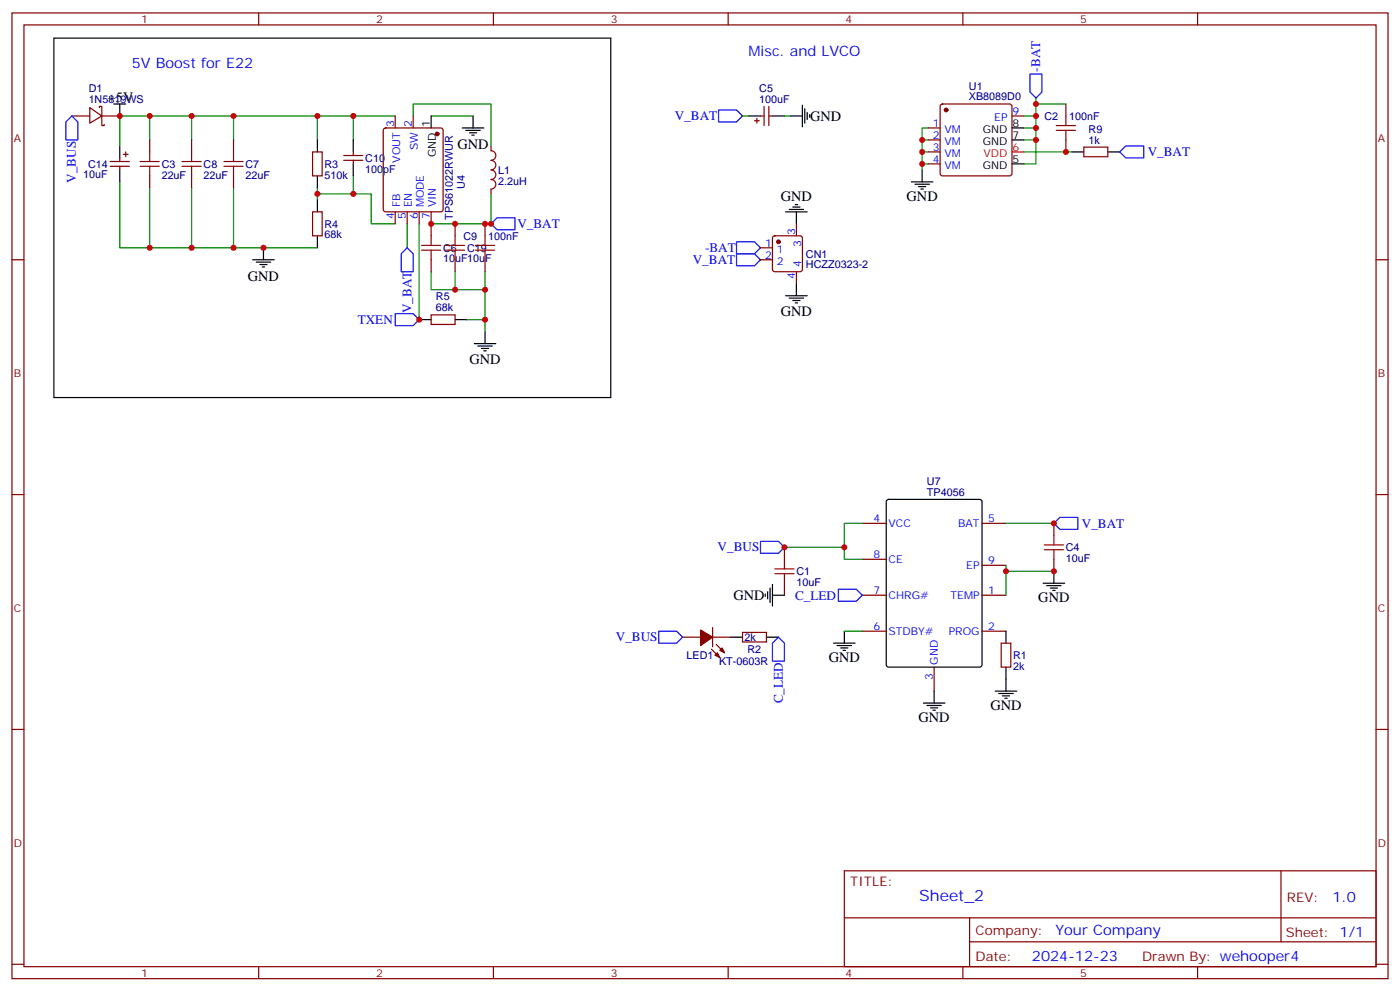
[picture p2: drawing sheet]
<svg xmlns="http://www.w3.org/2000/svg" width="412mm" height="292mm" viewBox="0 0 412 292" stroke-linecap="round" stroke-linejoin="round" font-family="sans-serif">
<g fill="none" stroke="#870000" stroke-width=".35">
<path d="M3.5 3.8h405.4v284.3h-405.4zM7.1 7.3h398.2v277.3h-398.2zM76.2 3.8v3.5M145.3 3.8v3.5M214.5 3.8v3.5M283.6 3.8v3.5M352.8 3.8v3.5M21.2 34.1h5.3M26.5 31.7l3.5 2.4-3.5 2.2zM29.3 31.7v-.4h.7v2.8M30 34.1v2.9h.7v-.4M30 34.1h5.3"/>
<path d="M113.1 37.9l.5-.2h16.2l.5 .2 .2 .5v23.3l-.2 .5-.5 .2h-16.2l-.5-.3-.2-.4v-23.3zM116.4 34.1v3.6M121.7 34.1v3.6M222.2 35.6h1.5M223 34.9v1.4M224 34.1h1.1M225.1 31.3v5.7M226.5 34.1h1M226.5 31.3v5.7M273.4 37.7h3.5M277.2 30.8l.4-.2h19.8l.5 .2 .2 .5v19.8l-.2 .5-.5 .2h-19.8l-.5-.2-.2-.5v-19.8zM298.1 34.1h3.5"/>
<path d="M314 30.6v3.5M32.5 47.6h5.6M32.5 49h5.6M35.3 46.5v1.1M35.3 49v1M36.3 45.4h1.4M37 44.7v1.4M44.1 41.2v3.5M44.1 51.8v3.5M56.4 41.2v3.5M56.4 51.8v3.5M68.8 41.2v3.5"/>
<path d="M68.8 51.8v3.5M92.1 44.7h2.8v7.1h-2.8zM101.2 47.2h5.7M101.2 45.8h5.7M104.1 44.7v1.1M104.1 47.2v1.1M144.6 43v1.4a1.41 1.41 0 0 1 1.4 1.4 1.41 1.41 0 0 1-1.4 1.4 1.41 1.41 0 0 1 1.5 1.4 1.41 1.41 0 0 1-1.5 1.4 1.41 1.41 0 0 1 1.5 1.4 1.41 1.41 0 0 1-1.5 1.4 1.41 1.41 0 0 1 1.5 1.5 1.41 1.41 0 0 1-1.5 1.4v1.4M273.4 41.2h3.5M273.4 44.7h3.5M273.4 48.3h3.5M314 41.2v3.5M319.3 43.3h7v2.8h-7z"/>
<path d="M3.5 76.5h3.6M92.1 62.4h2.8v7h-2.8zM116.4 62.4v3.5M119.9 62.4v3.5M123.5 62.4v3.5M127 62.4v7M127 76.5v3.5M134.1 65.9v3.5M134.1 76.5v3.5M142.9 65.9v3.5M142.9 76.5v3.5M224 76.5h3.5"/>
<path d="M224 73h3.5M227.8 69.6l.4-.2h7.5l.5 .2 .2 .5v9.2l-.3 .5-.4 .2h-7.5l-.5-.2-.2-.5v-9.2zM234.6 65.9v3.5M405.3 76.5h3.6M127 92.7h7.1v2.8h-7.1zM234.6 80v3.5M3.5 145.6h3.6M254 154.1h7.1M289.3 154.1h7M310.4 154.1v3.5M405.3 145.6h3.6M231.1 161.1v3.6"/>
<path d="M231.1 171.7v3.6M254 175.3h7.1M254 164.7h7.1M289.3 175.3h7M289.3 166.4h7M310.4 164.7v3.5M201.1 187.6h5.3M209.5 191.1l2.5 2.5M209.9 187.6h5.3M209.9 184.8v5.6M211 189.7l2.4 2.5M218.7 186.2h7.1v2.8h-7.1z"/>
<path d="M254 185.8h7.1M275.2 196.4v7.1M289.3 185.8h7M294.9 189.4h2.8v7h-2.8zM3.5 214.8h3.6M405.3 214.8h3.6M248.7 256.4h156.6v28.2h-156.6zM377.3 256.4v20.9M248.7 270.2h156.5M285.6 277.3h119.6M285.6 270.2v14.2M3.5 283.9h3.6"/>
<path d="M76.2 284.6v3.5M145.3 284.6v3.5M214.5 284.6v3.5M283.6 284.6v3.5M352.8 284.6v3.5M405.3 283.9h3.6"/>
</g>
<g fill="none" stroke="#00f" stroke-width=".35">
<path d="M19.4 35.9l1.8-1.8 1.7 1.8v5.3h-3.5zM211.7 32.4h5.3l1.7 1.7-1.7 1.8h-5.3zM303.4 21.8h3.5v5.3l-1.7 1.8-1.8-1.8zM329.8 44.7l1.8-1.7h5.3v3.5h-5.3zM119.9 73l1.8 1.7v5.3h-3.5v-5.3zM144.6 65.9l1.8-1.8h5.3v3.6h-5.3zM217 71.2h5.2l1.8 1.8-1.8 1.7h-5.2zM217 74.7h5.2l1.8 1.8-1.8 1.7h-5.2zM116.4 92.4h5.3l1.8 1.7-1.8 1.8h-5.3zM224 159.4h5.3l1.8 1.7-1.8 1.8h-5.3zM310.4 154.1l1.8-1.8h5.3v3.6h-5.3zM246.9 173.5h5.3l1.8 1.8-1.8 1.7h-5.3z"/>
<path d="M194 185.8h5.3l1.8 1.8-1.8 1.8h-5.3zM229.3 187.6l1.8 1.8v5.3h-3.6v-5.3z"/>
</g>
<g fill="none" stroke="#000" stroke-width=".35">
<path d="M15.9 11.2h164v105.9h-164zM33.5 30.6h3.5M35.3 30.6v3.5M127 34.1v3.6M136.2 37.7h6.3M137.2 38.4h4.3M138.3 39.1h2.1M139 39.8h.7M139.3 34.1v3.6M220.5 34.1h3.5M227.5 34.1h3.6M232.8 34.1h3.6"/>
<path d="M236.4 31v6.3M237.1 32v4.3M237.8 33.1v2.1M238.5 33.8v.7M298.1 37.7h3.5M35.3 43v3.5M35.3 50v3.6M93.5 41.2v3.5M93.5 51.8v3.5M93.5 58.8v3.6M104.1 41.2v3.5M104.1 48.3v3.5"/>
<path d="M268.5 53.6h6.3M269.5 54.3h4.3M270.6 55h2.1M271.3 55.7h.7M271.6 50v3.6M298.1 48.3h3.5M298.1 41.2h3.5M315.7 44.7h3.6M326.3 44.7h3.5M74.4 76.5h6.4M75.5 77.2h4.2M76.6 77.9h2.1"/>
<path d="M77.3 78.6h.7M77.6 73v3.5M93.5 69.4v3.6M231.4 62.4h6.4M232.5 61.7h4.2M233.5 61h2.2M234.2 60.3h.7M234.6 62.4v3.5M123.5 94.1h3.5M134.1 94.1h3.5M142.9 97.6v3.6M231.4 87.1h6.4"/>
<path d="M232.5 87.8h4.2M233.5 88.5h2.2M234.2 89.2h.7M234.6 83.5v3.6M139.7 101.2h6.3M140.8 101.9h4.2M141.8 102.6h2.1M142.5 103.3h.7M261.3 147.2l.5-.2h26.8l.6 .5 .1 48.2-.5 .7h-27l-.7-.4v-48.3zM225.4 174.9v.7M226.1 174.2v2.1M226.8 173.1v4.3"/>
<path d="M227.5 175.3h3.6M227.5 172.1v6.3M307.3 171.7h6.3M308.3 172.4h4.3M309.4 173.1h2.1M310.1 173.8h.7M310.4 168.2v3.5M215.2 187.6h3.5M225.8 187.6h3.5M245.5 189.4h6.4M246.6 190.1h4.2M247.6 190.8h2.2"/>
<path d="M248.4 191.5h.7M248.7 185.8v3.6M296.3 185.8v3.6M296.3 196.4v7.1M272 207h6.3M273 207.7h4.3M274.1 208.4h2.1M274.8 209.1h.7M275.2 203.5v3.5M293.2 203.5h6.3M294.2 204.2h4.2M295.3 204.9h2.1"/>
<path d="M296 205.6h.7"/>
</g>
<g fill="#870000" stroke="#870000" stroke-width=".35">
<path d="M212 191.5l.7-.7 .7 1.4z"/>
<path d="M210.6 192.9l.7-.7 .7 1.4z"/>
<path d="M206.4 185.5l3.5 2.1-3.5 2.5z"/>
<circle cx="278.7" cy="32.4" r=".53"/>
<circle cx="128.8" cy="39.4" r=".53"/>
<circle cx="229.3" cy="71.2" r=".53"/>
</g>
<path d="M298.1 44.7h3.5" fill="none" stroke="#f00" stroke-width=".35"/>
<g fill="none" stroke="#008700" stroke-width=".35">
<path d="M44.1 34.1v7.1M56.4 34.1v7.1M68.8 34.1v7.1M93.5 34.1h-58.2v8.9M104.1 34.1v7.1M116.4 34.1h-22.9v7.1M121.7 34.1v-3.5h22.9v12.4M127 34.1h12.3M218.7 34.1h1.8M231.1 34.1h1.7M273.4 37.7h-1.8v12.3M301.6 34.1h3.6v14.2h-3.6"/>
<path d="M301.6 37.7h3.6M305.2 28.9v5.2M305.2 30.6h8.8M35.3 53.6v19.4h8.8M44.1 55.3v17.7h49.4M56.4 55.3v17.7M68.8 55.3v17.7M93.5 57.1h15.9v8.8h7M93.5 55.3v3.5M104.1 51.8v5.3M144.6 57.1v8.8h-17.6M271.6 48.3h1.8"/>
<path d="M271.6 44.7h1.8M271.6 41.2h1.8M301.6 44.7h14.1M301.6 41.2h3.6M119.9 65.9v7.1M123.5 65.9v28.2M127 80v5.3h7.1v-5.3M137.6 94.1h5.3M142.9 80v5.3h-8.8M142.9 85.3v12.3M254 154.1h-5.3v10.6h5.3M296.3 154.1h14.1"/>
<path d="M231.1 161.1h17.6M296.3 166.4v8.9M296.3 168.2h14.1M248.7 185.8h5.3"/>
</g>
<g fill="none" stroke="#a10000" stroke-width=".35">
<path d="M311.1 38.4h5.7M311.1 37h5.7M314 34.1v2.9M314 38.4v2.8M41.3 47.6h5.6M41.3 49h5.6M44.1 44.7v2.9M44.1 49v2.8M53.6 47.6h5.7M53.6 49h5.7M56.4 44.7v2.9M56.4 49v2.8"/>
<path d="M66 47.6h5.6M66 49h5.6M68.8 44.7v2.9M68.8 49v2.8M124.2 73.7h5.6M124.2 72.2h5.6M127 69.4v2.8M127 73.7v2.8M131.2 73.7h5.7M131.2 72.2h5.7M134.1 69.4v2.8M134.1 73.7v2.8"/>
<path d="M140.1 73.7h5.6M140.1 72.2h5.6M142.9 69.4v2.8M142.9 73.7v2.8M310.4 157.6v2.8M228.2 168.9h5.7M228.2 167.5h5.7M231.1 164.7v2.8M231.1 168.9v2.8M307.6 161.9h5.7M307.6 160.4h5.7M310.4 161.9v2.8"/>
</g>
<g fill="#c00">
<circle cx="271.6" cy="48.3" r=".88"/>
<circle cx="271.6" cy="44.7" r=".88"/>
<circle cx="271.6" cy="41.2" r=".88"/>
<circle cx="305.2" cy="37.7" r=".88"/>
<circle cx="305.2" cy="41.2" r=".88"/>
<circle cx="305.2" cy="34.1" r=".88"/>
<circle cx="305.2" cy="30.6" r=".88"/>
<circle cx="314" cy="44.7" r=".88"/>
<circle cx="56.4" cy="73" r=".88"/>
<circle cx="68.8" cy="73" r=".88"/>
<circle cx="104.1" cy="57.1" r=".88"/>
<circle cx="93.5" cy="57.1" r=".88"/>
<circle cx="144.6" cy="65.9" r=".88"/>
<circle cx="77.6" cy="73" r=".88"/>
<circle cx="104.1" cy="34.1" r=".88"/>
<circle cx="127" cy="65.9" r=".88"/>
<circle cx="134.1" cy="65.9" r=".88"/>
<circle cx="296.3" cy="168.2" r=".88"/>
<circle cx="310.4" cy="168.2" r=".88"/>
<circle cx="310.4" cy="154.1" r=".88"/>
<circle cx="93.5" cy="34.1" r=".88"/>
<circle cx="68.8" cy="34.1" r=".88"/>
<circle cx="56.4" cy="34.1" r=".88"/>
<circle cx="35.3" cy="34.1" r=".88"/>
<circle cx="44.1" cy="34.1" r=".88"/>
<circle cx="44.1" cy="73" r=".88"/>
<circle cx="248.7" cy="161.1" r=".88"/>
<circle cx="231.1" cy="161.1" r=".88"/>
<circle cx="142.9" cy="65.9" r=".88"/>
<circle cx="134.1" cy="85.3" r=".88"/>
<circle cx="142.9" cy="85.3" r=".88"/>
<circle cx="123.5" cy="94.1" r=".88"/>
<circle cx="142.9" cy="94.1" r=".88"/>
</g>
<text font-size="4.6" fill="#00f" x="270.8" y="265.4">Sheet_2</text>
<g font-size="4.2" fill="#00f">
<text x="220.5" y="16.5">Misc. and LVCO</text>
<text x="38.8" y="20">5V Boost for E22</text>
<text x="392.5" y="265.7">1.0</text>
<text x="310.9" y="275.2">Your Company</text>
<text x="304" y="283">2024-12-23</text>
</g>
<g font-size="4.2">
<text x="31.7" y="29.9">+5V</text>
<text x="238.7" y="35.6">GND</text>
<text x="134.8" y="43.8">GND</text>
<text x="230" y="59.2">GND</text>
<text x="267.1" y="59.2">GND</text>
<text x="73" y="82.6">GND</text>
<text x="230" y="93.2">GND</text>
<text x="138.3" y="107.3">GND</text>
<text x="216.1" y="176.7">GND</text>
<text x="305.9" y="177.4">GND</text>
<text x="244.1" y="195">GND</text>
<text x="291.7" y="209.1">GND</text>
<text x="270.6" y="212.7">GND</text>
</g>
<g font-size="3.9" fill="#00f">
<text x="306.4" y="21.1" transform="rotate(-90 306.4 21.1)">-BAT</text>
<text x="198.8" y="35.4">V_BAT</text>
<text x="338.1" y="46">V_BAT</text>
<text x="22.3" y="53.8" transform="rotate(-90 22.3 53.8)">V_BUS</text>
<text x="152.4" y="67.1">V_BAT</text>
<text x="204.1" y="77.7">V_BAT</text>
<text x="207.7" y="74.2">-BAT</text>
<text x="105.4" y="95.4">TXEN</text>
<text x="121.2" y="92.2" transform="rotate(-90 121.2 92.2)">V_BAT</text>
<text x="318.7" y="155.3">V_BAT</text>
<text x="211.4" y="162.3">V_BUS</text>
<text x="234.2" y="176.5">C_LED</text>
<text x="181.4" y="188.8">V_BUS</text>
<text x="230.6" y="207.1" transform="rotate(-90 230.6 207.1)">C_LED</text>
</g>
<g font-size="3.9" fill="#800">
<text x="250.5" y="261">TITLE:</text>
<text x="379.1" y="265.7">REV:</text>
<text x="287.4" y="275.2">Company:</text>
<text x="378.7" y="275.8">Sheet: 1/1</text>
<text x="287.4" y="282.9">Date:</text>
<text x="336.4" y="282.9">Drawn By: wehooper4</text>
</g>
<g font-size="3.2" fill="#800">
<text x="41.6" y="6.8">1</text>
<text x="110.8" y="6.8">2</text>
<text x="179.9" y="6.8">3</text>
<text x="249.1" y="6.8">4</text>
<text x="318.2" y="6.8">5</text>
<text x="4.1" y="41.9">A</text>
<text x="405.9" y="41.9">A</text>
<text x="4.1" y="111.1">B</text>
<text x="405.9" y="111.1">B</text>
<text x="4.1" y="180.2">C</text>
<text x="405.9" y="180.2">C</text>
<text x="4.1" y="249.3">D</text>
<text x="405.9" y="249.3">D</text>
<text x="41.6" y="287.6">1</text>
<text x="110.8" y="287.6">2</text>
<text x="179.9" y="287.6">3</text>
<text x="249.1" y="287.6">4</text>
<text x="318.2" y="287.6">5</text>
</g>
<g font-size="3.2" fill="#000080">
<text x="26.1" y="27.1">D1</text>
<text x="223.7" y="27.2">C5</text>
<text x="285.4" y="29.5">XB8089D0</text>
<text x="285.4" y="26.4">U1</text>
<text x="26.1" y="30.3">1N5819WS</text>
<text x="223.7" y="30.3">100uF</text>
<text x="307.6" y="35.3">C2</text>
<text x="314.9" y="35.3">100nF</text>
<text x="320.7" y="39.1">R9</text>
<text x="107.6" y="47.6">C10</text>
<text x="320.7" y="42.3">1k</text>
<text x="24.5" y="52.5">10uF</text>
<text x="25.9" y="49.4">C14</text>
<text x="47.6" y="52.6">22uF</text>
<text x="47.6" y="49.4">C3</text>
<text x="60" y="52.6">22uF</text>
<text x="60" y="49.4">C8</text>
<text x="72.3" y="52.6">22uF</text>
<text x="72.3" y="49.4">C7</text>
<text x="95.6" y="52.6">510k</text>
<text x="95.6" y="49.4">R3</text>
<text x="107.6" y="50.8">100pF</text>
<text x="146.8" y="51.2">L1</text>
<text x="136.9" y="55.7" transform="rotate(-90 136.9 55.7)">U4</text>
<text x="146.8" y="54.3">2.2uH</text>
<text x="133.4" y="64.7" transform="rotate(-90 133.4 64.7)">TPS61022RWUR</text>
<text x="95.6" y="70.2">68k</text>
<text x="95.6" y="67">R4</text>
<text x="136.5" y="70.6">C9</text>
<text x="143.8" y="70.6">100nF</text>
<text x="130.5" y="77.3">10uF10uF</text>
<text x="130.5" y="74.1">C6</text>
<text x="137.6" y="74.1">C19</text>
<text x="237.4" y="75.8">CN1</text>
<text x="237.4" y="79">HCZZ0323-2</text>
<text x="128.4" y="88.5">R5</text>
<text x="128.4" y="91.7">68k</text>
<text x="273.1" y="142.8">U7</text>
<text x="273.1" y="146">TP4056</text>
<text x="314" y="165.5">10uF</text>
<text x="314" y="162.3">C4</text>
<text x="234.6" y="172.5">10uF</text>
<text x="234.6" y="169.3">C1</text>
<text x="219.3" y="188.8">2k</text>
<text x="202.3" y="194">LED1</text>
<text x="211.8" y="195.7">KT-0603R</text>
<text x="220.1" y="192.3">R2</text>
<text x="298.4" y="197.2">2k</text>
<text x="298.4" y="194">R1</text>
</g>
<g font-size="3.2" fill="#00f">
<text x="292.9" y="35.6">EP</text>
<text x="298.3" y="33.8">9</text>
<text x="116.1" y="37.5" transform="rotate(-90 116.1 37.5)">3</text>
<text x="121.4" y="37.5" transform="rotate(-90 121.4 37.5)">2</text>
<text x="274.7" y="37.3">1</text>
<text x="274.7" y="40.9">2</text>
<text x="278.2" y="39.1">VM</text>
<text x="117.8" y="47.9" transform="rotate(-90 117.8 47.9)">VOUT</text>
<text x="123.1" y="44.3" transform="rotate(-90 123.1 44.3)">SW</text>
<text x="274.7" y="44.4">3</text>
<text x="274.7" y="47.9">4</text>
<text x="278.2" y="42.6">VM</text>
<text x="278.2" y="46.1">VM</text>
<text x="278.2" y="49.7">VM</text>
<text x="116.1" y="64.6" transform="rotate(-90 116.1 64.6)">4</text>
<text x="117.8" y="61.1" transform="rotate(-90 117.8 61.1)">FB</text>
<text x="119.6" y="64.6" transform="rotate(-90 119.6 64.6)">5</text>
<text x="121.4" y="61.1" transform="rotate(-90 121.4 61.1)">EN</text>
<text x="123.1" y="64.6" transform="rotate(-90 123.1 64.6)">6</text>
<text x="124.9" y="61.1" transform="rotate(-90 124.9 61.1)">MODE</text>
<text x="126.6" y="64.6" transform="rotate(-90 126.6 64.6)">7</text>
<text x="128.4" y="61.1" transform="rotate(-90 128.4 61.1)">VIN</text>
<text x="234.2" y="69.3" transform="rotate(-90 234.2 69.3)">3</text>
<text x="225.3" y="72.6">1</text>
<text x="225.3" y="76.1">2</text>
<text x="228.8" y="74.4">1</text>
<text x="228.8" y="77.9">2</text>
<text x="236" y="72.7" transform="rotate(-90 236 72.7)">3</text>
<text x="234.2" y="82.2" transform="rotate(-90 234.2 82.2)">4</text>
<text x="236" y="78.7" transform="rotate(-90 236 78.7)">4</text>
<text x="257.3" y="153.7">4</text>
<text x="261.8" y="155.2">VCC</text>
<text x="282.3" y="155.2">BAT</text>
<text x="291" y="153.7">5</text>
<text x="257.3" y="164.3">8</text>
<text x="261.8" y="165.7">CE</text>
<text x="284.6" y="167.5">EP</text>
<text x="291" y="166.1">9</text>
<text x="257.3" y="174.9">7</text>
<text x="261.8" y="176.3">CHRG#</text>
<text x="280" y="176.3">TEMP</text>
<text x="291" y="174.9">1</text>
<text x="257.3" y="185.5">6</text>
<text x="291" y="185.5">2</text>
<text x="261.8" y="186.9">STDBY#</text>
<text x="279.5" y="186.9">PROG</text>
<text x="276.2" y="195.7" transform="rotate(-90 276.2 195.7)">GND</text>
<text x="274.8" y="200.2" transform="rotate(-90 274.8 200.2)">3</text>
</g>
<g font-size="3.2">
<text x="126.6" y="37.5" transform="rotate(-90 126.6 37.5)">1</text>
<text x="289.5" y="39.1">GND</text>
<text x="298.3" y="40.9">7</text>
<text x="298.3" y="37.3">8</text>
<text x="128.4" y="46.3" transform="rotate(-90 128.4 46.3)">GND</text>
<text x="289.5" y="42.6">GND</text>
<text x="298.3" y="47.9">5</text>
<text x="289.5" y="49.7">GND</text>
</g>
<g font-size="3.2" fill="#f00">
<text x="289.7" y="46.1">VDD</text>
<text x="298.3" y="44.4">6</text>
</g>
</svg>
